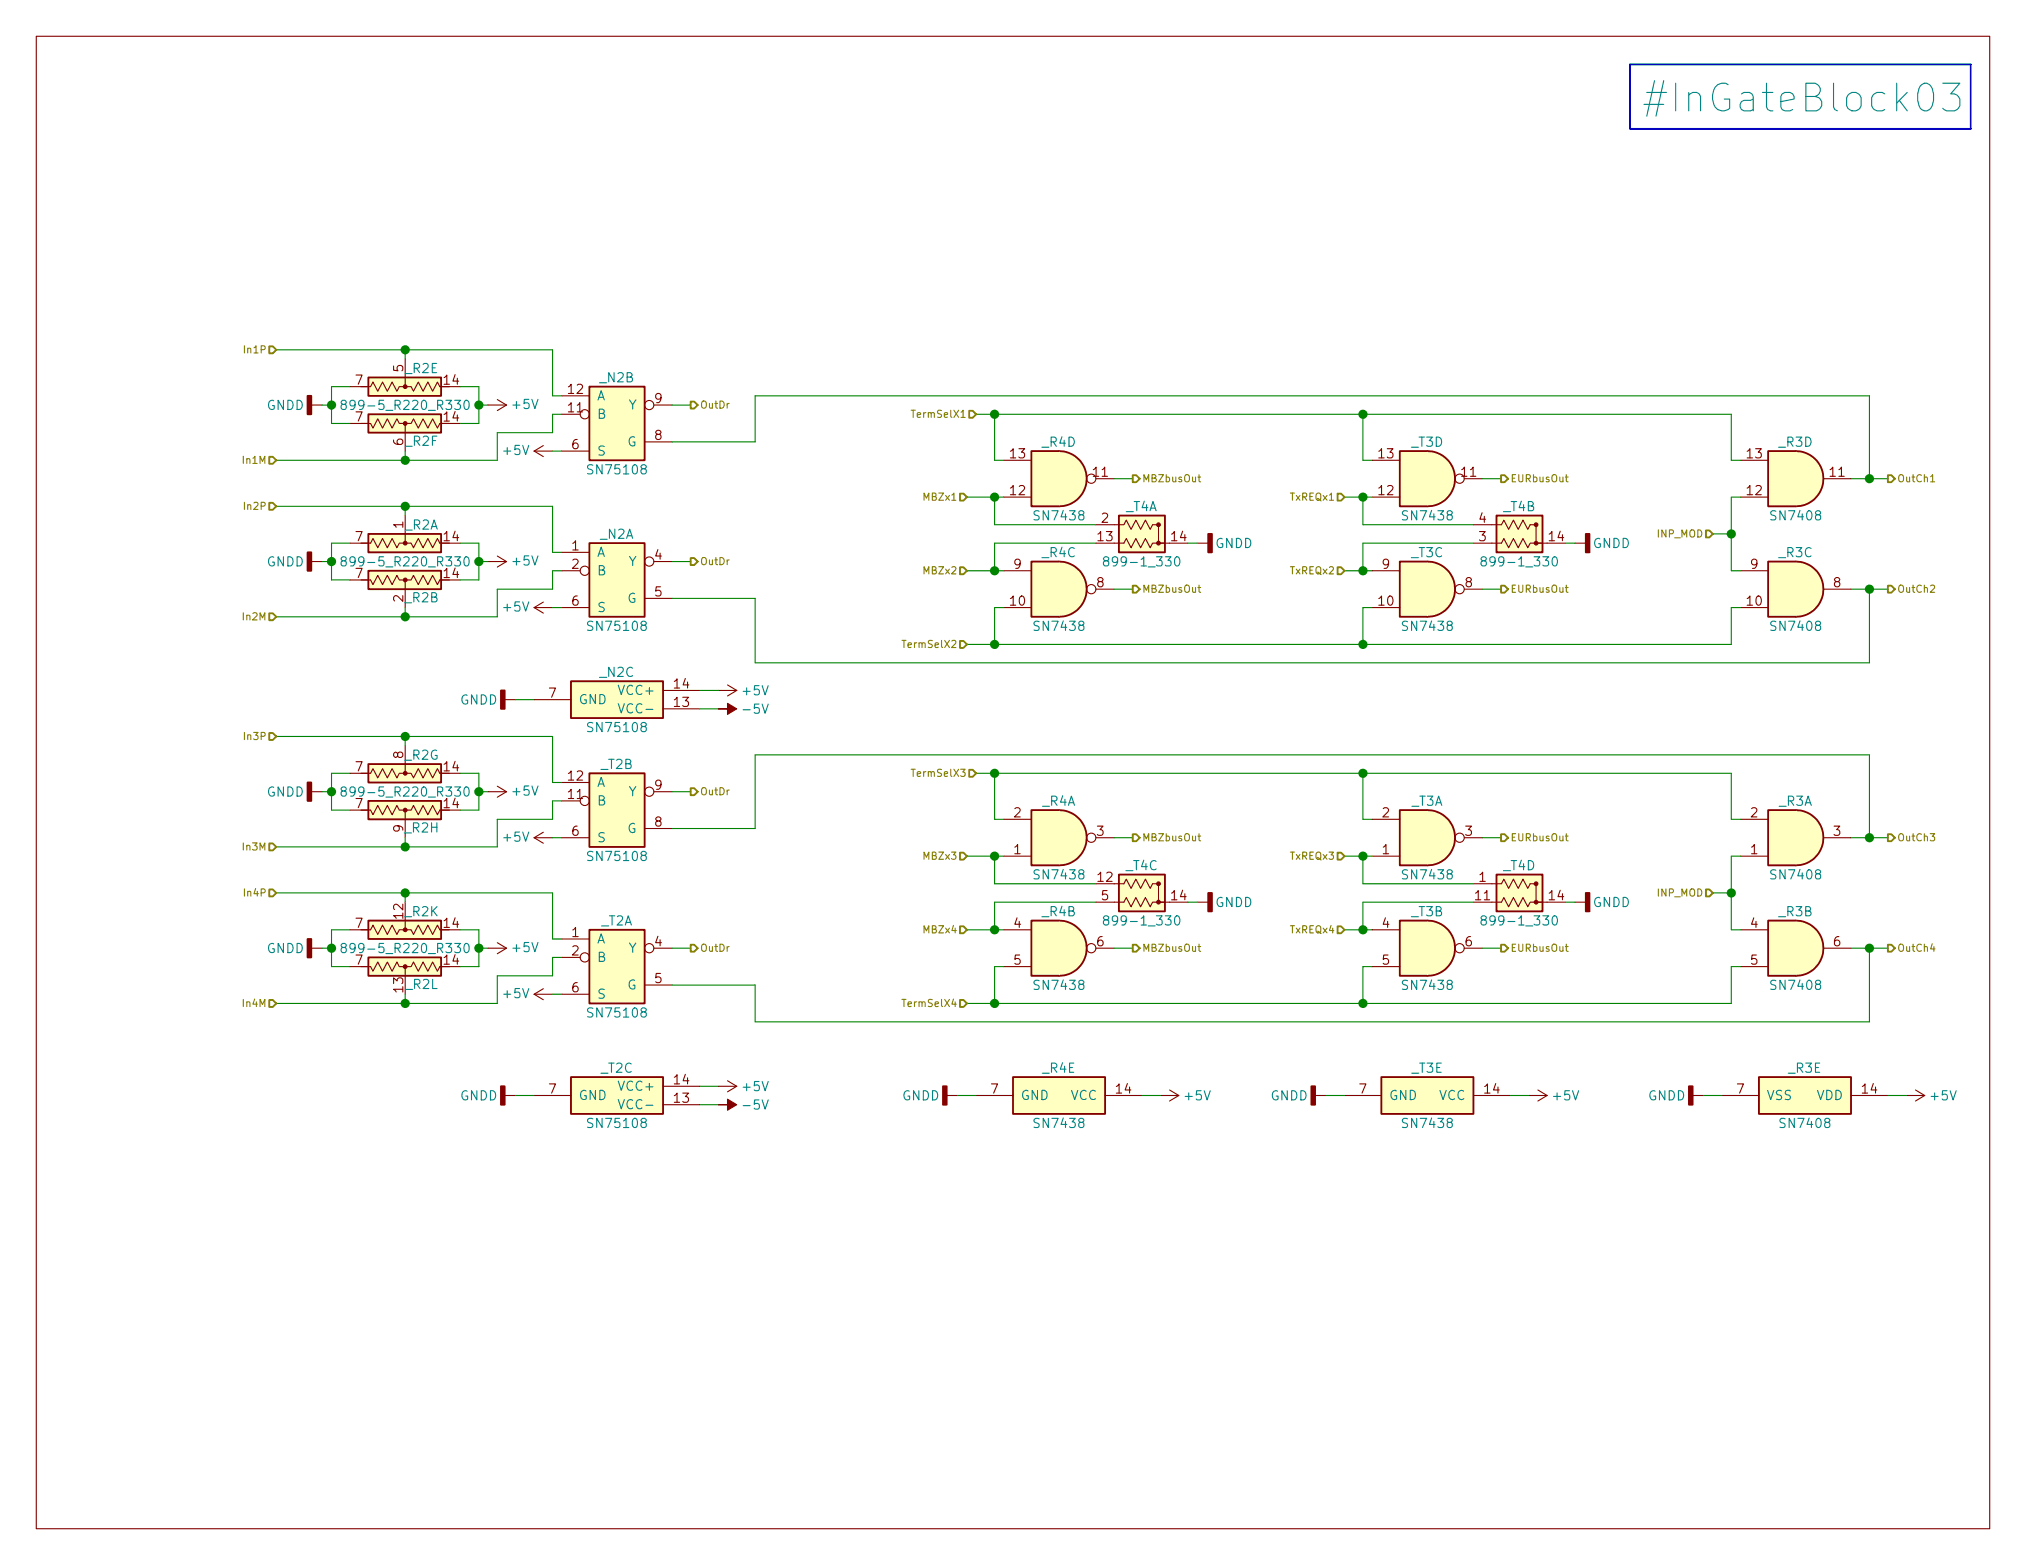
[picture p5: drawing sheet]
<svg xmlns="http://www.w3.org/2000/svg" width="279mm" height="216mm" viewBox="0 0 279 216" stroke-linecap="round" stroke-linejoin="round" font-family="sans-serif">
<g fill="none" stroke="#840000" stroke-width=".15">
<path d="M5 5h269.4v205.9h-269.4zM42.9 55.9h1.5M48.3 58.4h2.8l.3 .7 .7-1.3 .7 1.3 .6-1.3 .7 1.3 .6-1.3 .4 .6M48.3 53.3h2.8l.3-.6 .7 1.3 .7-1.3 .6 1.3 .7-1.3 .6 1.3 .4-.7M55.1 58.4h1.5M55.1 53.3h1.5M55.9 49.5v3.8M55.9 58.4v1.3M56.7 58.4l.3-.6 .7 1.3 .6-1.3 .7 1.3 .7-1.3 .6 1.3 .4-.7h1.3M56.7 53.3l.3 .7 .7-1.3 .6 1.3 .7-1.3 .7 1.3 .6-1.3 .4 .6h1.3M67.3 55.9h2.5M68.6 55.1l1.2 .8"/>
<path d="M69.8 55.9l-1.2 .7M77.5 57.2h2.5M77.5 54.6h3.8M90.2 55.9h2.5M42.9 77.5h1.5M48.3 74.9h2.8l.3-.6 .7 1.3 .7-1.3 .6 1.3 .7-1.3 .6 1.3 .4-.7M55.1 74.9h1.5M55.9 71.1v3.8M56.7 74.9l.3 .7 .7-1.3 .6 1.3 .7-1.3 .7 1.3 .6-1.3 .4 .6h1.3M67.3 77.5h2.5M68.6 76.7l1.2 .8M69.8 77.5l-1.2 .7"/>
<path d="M73.7 62.2h2.5M73.7 62.2l1.2 .8M74.9 61.5l-1.2 .7M77.5 78.7h2.5M77.5 76.2h3.8M77.5 62.2h3.8M88.9 61h3.8M90.2 77.5h2.5M138.4 68.6h3.8M138.4 63.5h3.8M138.4 78.7h3.8M151.1 72.4h3.9l.3-.6 .7 1.2 .6-1.2 .7 1.2 .7-1.2 .6 1.2 .4-.6h.8v2.5"/>
<path d="M151.1 66h2.6M153.7 74.9h1.3l.3-.6 .7 1.3 .6-1.3 .7 1.3 .7-1.3 .6 1.3 .4-.7M159 74.9h2.3M165.1 74.9h1.5M189.2 68.6h3.8M189.2 63.5h3.8M189.2 78.7h3.8M201.9 66h2.6M203.2 72.4h3.9l.3-.6 .7 1.2 .6-1.2 .7 1.2 .6-1.2 .7 1.2 .3-.6h.8v2.5M203.2 74.9h3.9l.3-.6 .7 1.3 .6-1.3 .7 1.3 .6-1.3 .7 1.3 .3-.7M211.1 74.9h2.3M217.2 74.9h1.5"/>
<path d="M240 68.6h3.8M240 63.5h3.8M240 78.7h3.8M251.5 66h3.8M48.3 80h2.8l.3 .6 .7-1.2 .7 1.2 .6-1.2 .7 1.2 .6-1.2 .4 .6M55.1 80h1.5M55.9 80v1.3M56.7 80l.3-.6 .7 1.2 .6-1.2 .7 1.2 .7-1.2 .6 1.2 .4-.6h1.3M69.6 96.5h1.5M73.7 83.8h2.5M73.7 96.5h5M73.7 83.8l1.2 .8"/>
<path d="M74.9 83.1l-1.2 .7M77.5 83.8h3.8M88.9 82.6h3.8M91.4 95.3h5.1M91.4 97.8h5.1M99.1 95.3h2.5M100.3 94.5l1.3 .8M101.6 95.3l-1.3 .7M138.4 83.8h3.8M151.1 81.3h2.6M189.2 83.8h3.8M201.9 81.3h2.6"/>
<path d="M240 83.8h3.8M251.5 81.3h3.8M42.9 109.2h1.5M48.3 111.8h2.8l.3 .6 .7-1.3 .7 1.3 .6-1.3 .7 1.3 .6-1.3 .4 .7M48.3 106.7h2.8l.3-.7 .7 1.3 .7-1.3 .6 1.3 .7-1.3 .6 1.3 .4-.6M55.1 111.8h1.5M55.1 106.7h1.5M55.9 102.9v3.8M55.9 111.8v1.2M56.7 111.8l.3-.7 .7 1.3 .6-1.3 .7 1.3 .7-1.3 .6 1.3 .4-.6h1.3M56.7 106.7l.3 .6 .7-1.3 .6 1.3 .7-1.3 .7 1.3 .6-1.3 .4 .7h1.3M67.3 109.2h2.5"/>
<path d="M68.6 108.5l1.2 .7M69.8 109.2l-1.2 .8M73.7 115.6h2.5M73.7 115.6l1.2 .7M74.9 114.8l-1.2 .8M77.5 115.6h3.8M77.5 110.5h2.5M77.5 108h3.8M88.9 114.3h3.8M90.2 109.2h2.5M138.4 118.1h3.8M138.4 113h3.8"/>
<path d="M151.1 115.6h2.6M189.2 118.1h3.8M189.2 113h3.8M201.9 115.6h2.6M240 118.1h3.8M240 113h3.8M251.5 115.6h3.8M42.9 130.8h1.5M48.3 133.4h2.8l.3 .6 .7-1.3 .7 1.3 .6-1.3 .7 1.3 .6-1.3 .4 .7M48.3 128.3h2.8l.3-.7 .7 1.3 .7-1.3 .6 1.3 .7-1.3 .6 1.3 .4-.6M55.1 133.4h1.5M55.1 128.3h1.5"/>
<path d="M55.9 127v1.3M55.9 133.4v1.2M56.7 133.4l.3-.7 .7 1.3 .6-1.3 .7 1.3 .7-1.3 .6 1.3 .4-.6h1.3M56.7 128.3l.3 .6 .7-1.3 .6 1.3 .7-1.3 .7 1.3 .6-1.3 .4 .7h1.3M67.3 130.8h2.5M68.6 130l1.2 .8M69.8 130.8l-1.2 .8M73.7 137.2l1.2 .7M73.7 137.2h2.5M74.9 136.4l-1.2 .8M77.5 137.2h3.8M77.5 129.5h3.8"/>
<path d="M77.5 132.1h2.5M88.9 135.9h3.8M90.2 130.8h2.5M138.4 133.4h3.8M138.4 128.3h3.8M151.1 124.5h3.9l.3-.7 .7 1.3 .6-1.3 .7 1.3 .7-1.3 .6 1.3 .4-.6M151.1 130.8h2.6M153.7 121.9h1.3l.3-.6 .7 1.3 .6-1.3 .7 1.3 .7-1.3 .6 1.3 .4-.7h.8v2.6M159 124.5h2.3M165.1 124.5h1.5M189.2 133.4h3.8M189.2 128.3h3.8"/>
<path d="M201.9 130.8h2.6M203.2 121.9h3.9l.3-.6 .7 1.3 .6-1.3 .7 1.3 .6-1.3 .7 1.3 .3-.7h.8v2.6M205.7 124.5h1.4l.3-.7 .7 1.3 .6-1.3 .7 1.3 .6-1.3 .7 1.3 .3-.6M211.1 124.5h2.3M217.2 124.5h1.5M240 133.4h3.8M240 128.3h3.8M251.5 130.8h3.8M69.6 151.1h1.5M73.7 151.1h5M91.4 152.4h5.1M91.4 149.9h5.1"/>
<path d="M99.1 149.9h2.5M100.3 149.1l1.3 .8M101.6 149.9l-1.3 .7M130.6 151.1h1.5M134.6 151.1h5.1M152.4 151.1h5.1M160 151.1h2.6M161.3 150.4l1.3 .7M162.6 151.1l-1.3 .8M181.4 151.1h1.5M185.4 151.1h5.1M203.2 151.1h5.1"/>
<path d="M210.8 151.1h2.6M212.1 150.4l1.3 .7M213.4 151.1l-1.3 .8M233.4 151.1h1.5M237.5 151.1h5.1M255.3 151.1h5M262.9 151.1h2.5M264.2 150.4l1.2 .7M265.4 151.1l-1.2 .8"/>
<circle cx="80.6" cy="57.1" r=".63"/>
<circle cx="89.5" cy="55.9" r=".63"/>
<circle cx="80.6" cy="78.7" r=".63"/>
<circle cx="89.5" cy="77.5" r=".63"/>
<circle cx="150.5" cy="66" r=".63"/>
<circle cx="201.3" cy="66" r=".63"/>
<circle cx="150.5" cy="81.3" r=".63"/>
<circle cx="201.3" cy="81.3" r=".63"/>
<circle cx="80.6" cy="110.5" r=".63"/>
<circle cx="89.5" cy="109.2" r=".63"/>
<circle cx="150.5" cy="115.6" r=".63"/>
<circle cx="201.3" cy="115.6" r=".63"/>
<circle cx="80.6" cy="132.1" r=".63"/>
<circle cx="89.5" cy="130.8" r=".63"/>
<circle cx="150.5" cy="130.8" r=".63"/>
<circle cx="201.3" cy="130.8" r=".63"/>
</g>
<g fill="#ffffc2" stroke="#ffffc2" stroke-width=".14">
<path d="M50.8 57.2h10v2.5h-10z"/>
<path d="M50.8 110.5h10v2.5h-10z"/>
<path d="M50.8 132.1h10v2.5h-10z"/>
<path d="M50.8 127h10v2.5h-10z"/>
<path d="M50.8 52.1h10v2.5h-10z"/>
<path d="M242.6 148.6h12.7v5.1h-12.7z"/>
<path d="M247.6 62.2a3.8 3.8 0 0 1 3.9 3.8 3.8 3.8 0 0 1-3.9 3.9z"/>
<path d="M243.8 62.2h3.8v7.7h-3.8z"/>
<path d="M247.6 77.5a3.8 3.8 0 0 1 3.9 3.8 3.8 3.8 0 0 1-3.9 3.8z"/>
<path d="M243.8 77.5h3.8v7.6h-3.8z"/>
<path d="M247.6 127a3.8 3.8 0 0 1 3.9 3.8 3.8 3.8 0 0 1-3.9 3.8z"/>
<path d="M243.8 127h3.8v7.6h-3.8z"/>
<path d="M247.6 111.8a3.8 3.8 0 0 1 3.9 3.8 3.8 3.8 0 0 1-3.9 3.8z"/>
<path d="M243.8 111.8h3.8v7.6h-3.8z"/>
<path d="M81.3 128.3h7.6v10.1h-7.6z"/>
<path d="M81.3 106.7h7.6v10.1h-7.6z"/>
<path d="M78.7 148.6h12.7v5.1h-12.7z"/>
<path d="M50.8 73.7h10v2.5h-10z"/>
<path d="M154.3 120.7h6.4v5h-6.4z"/>
<path d="M206.4 120.7h6.3v5h-6.3z"/>
<path d="M139.7 148.6h12.7v5.1h-12.7z"/>
<path d="M206.4 71.1h6.3v5.1h-6.3z"/>
<path d="M196.8 62.2a3.8 3.8 0 0 1 3.9 3.8 3.8 3.8 0 0 1-3.9 3.9z"/>
<path d="M193 62.2h3.8v7.7h-3.8z"/>
<path d="M154.3 71.1h6.4v5.1h-6.4z"/>
<path d="M196.8 77.5a3.8 3.8 0 0 1 3.9 3.8 3.8 3.8 0 0 1-3.9 3.8z"/>
<path d="M193 77.5h3.8v7.6h-3.8z"/>
<path d="M196.8 111.8a3.8 3.8 0 0 1 3.9 3.8 3.8 3.8 0 0 1-3.9 3.8z"/>
<path d="M193 111.8h3.8v7.6h-3.8z"/>
<path d="M196.8 127a3.8 3.8 0 0 1 3.9 3.8 3.8 3.8 0 0 1-3.9 3.8z"/>
<path d="M193 127h3.8v7.6h-3.8z"/>
<path d="M190.5 148.6h12.7v5.1h-12.7z"/>
<path d="M50.8 105.4h10v2.6h-10z"/>
<path d="M146 62.2a3.8 3.8 0 0 1 3.9 3.8 3.8 3.8 0 0 1-3.9 3.9z"/>
<path d="M142.2 62.2h3.8v7.7h-3.8z"/>
<path d="M81.3 74.9h7.6v10.2h-7.6z"/>
<path d="M81.3 53.3h7.6v10.2h-7.6z"/>
<path d="M78.7 94h12.7v5.1h-12.7z"/>
<path d="M146 127a3.8 3.8 0 0 1 3.9 3.8 3.8 3.8 0 0 1-3.9 3.8z"/>
<path d="M142.2 127h3.8v7.6h-3.8z"/>
<path d="M50.8 78.7h10v2.6h-10z"/>
<path d="M146 111.8a3.8 3.8 0 0 1 3.9 3.8 3.8 3.8 0 0 1-3.9 3.8z"/>
<path d="M142.2 111.8h3.8v7.6h-3.8z"/>
<path d="M146 77.5a3.8 3.8 0 0 1 3.9 3.8 3.8 3.8 0 0 1-3.9 3.8z"/>
<path d="M142.2 77.5h3.8v7.6h-3.8z"/>
</g>
<g fill="none" stroke="#840000" stroke-width=".25">
<path d="M50.8 57.2h10v2.5h-10zM50.8 52.1h10v2.5h-10zM81.3 53.3h7.6v10.2h-7.6zM50.8 73.7h10v2.5h-10zM50.8 78.7h10v2.6h-10zM81.3 74.9h7.6v10.2h-7.6zM142.2 62.2h3.8a3.8 3.8 0 0 1 3.9 3.8 3.8 3.8 0 0 1-3.9 3.9h-3.8zM142.2 77.5h3.8a3.8 3.8 0 0 1 3.9 3.8 3.8 3.8 0 0 1-3.9 3.8h-3.8zM154.3 71.1h6.4v5.1h-6.4zM193 62.2h3.8a3.8 3.8 0 0 1 3.9 3.8 3.8 3.8 0 0 1-3.9 3.9h-3.8zM193 77.5h3.8a3.8 3.8 0 0 1 3.9 3.8 3.8 3.8 0 0 1-3.9 3.8h-3.8zM206.4 71.1h6.3v5.1h-6.3z"/>
<path d="M243.8 62.2h3.8a3.8 3.8 0 0 1 3.9 3.8 3.8 3.8 0 0 1-3.9 3.9h-3.8zM243.8 77.5h3.8a3.8 3.8 0 0 1 3.9 3.8 3.8 3.8 0 0 1-3.9 3.8h-3.8zM78.7 94h12.7v5.1h-12.7zM50.8 110.5h10v2.5h-10zM50.8 105.4h10v2.6h-10zM81.3 106.7h7.6v10.1h-7.6zM142.2 111.8h3.8a3.8 3.8 0 0 1 3.9 3.8 3.8 3.8 0 0 1-3.9 3.8h-3.8zM193 111.8h3.8a3.8 3.8 0 0 1 3.9 3.8 3.8 3.8 0 0 1-3.9 3.8h-3.8zM243.8 111.8h3.8a3.8 3.8 0 0 1 3.9 3.8 3.8 3.8 0 0 1-3.9 3.8h-3.8zM50.8 132.1h10v2.5h-10zM50.8 127h10v2.5h-10zM81.3 128.3h7.6v10.1h-7.6z"/>
<path d="M142.2 127h3.8a3.8 3.8 0 0 1 3.9 3.8 3.8 3.8 0 0 1-3.9 3.8h-3.8zM154.3 120.7h6.4v5h-6.4zM193 127h3.8a3.8 3.8 0 0 1 3.9 3.8 3.8 3.8 0 0 1-3.9 3.8h-3.8zM206.4 120.7h6.3v5h-6.3zM243.8 127h3.8a3.8 3.8 0 0 1 3.9 3.8 3.8 3.8 0 0 1-3.9 3.8h-3.8zM78.7 148.6h12.7v5.1h-12.7zM139.7 148.6h12.7v5.1h-12.7zM190.5 148.6h12.7v5.1h-12.7zM242.6 148.6h12.7v5.1h-12.7z"/>
</g>
<g fill="#840000" stroke="#840000" stroke-width=".15">
<path d="M99.1 152.4h1.2v-.8l1.3 .8-1.3 .8v-.8z"/>
<path d="M99.1 97.8h1.2v-.8l1.3 .8-1.3 .8v-.8z"/>
<circle cx="55.9" cy="58.4" r=".25"/>
<circle cx="55.9" cy="111.8" r=".25"/>
<circle cx="55.9" cy="133.3" r=".25"/>
<circle cx="55.9" cy="128.3" r=".25"/>
<circle cx="55.9" cy="53.3" r=".25"/>
<circle cx="55.9" cy="74.9" r=".25"/>
<circle cx="159.8" cy="124.5" r=".25"/>
<circle cx="159.8" cy="121.9" r=".25"/>
<circle cx="211.8" cy="124.5" r=".25"/>
<circle cx="211.8" cy="121.9" r=".25"/>
<circle cx="211.8" cy="74.9" r=".25"/>
<circle cx="211.8" cy="72.4" r=".25"/>
<circle cx="159.8" cy="74.9" r=".25"/>
<circle cx="159.8" cy="72.4" r=".25"/>
<circle cx="55.9" cy="106.7" r=".25"/>
<circle cx="55.9" cy="80" r=".25"/>
</g>
<g fill="none" stroke="#008484" stroke-width=".15">
<path d="M226.7 14.4h2.7M267.9 11.5h2.4l-1.3 1.5a1.06 1.06 0 0 1 1.3 .7v.9l-.4 .5-.4 .2h-1l-.6-.4M47.3 55.8l-.2-.1v-.4l.2-.1 .4 .1 .1 .2-.1 .2-.5 .1-.2 .2v.3l.3 .2 .4-.1 .1-.1-.1-.4-.2-.1M64.1 55.3a.31 .31 0 0 1 .3-.1 .31 .31 0 0 1 .2 .3v.8l-.1 .1-.2 .1-.2-.1-.1-.4zM47.3 77.4l-.2-.2v-.3l.2-.1 .4 .1 .1 .2-.1 .1-.5 .2-.2 .2v.3l.3 .2 .4-.1 .1-.1-.1-.4-.2-.1M64.1 76.9a.31 .31 0 0 1 .3-.1 .31 .31 0 0 1 .2 .3v.8l-.1 .1-.2 .1-.2-.1-.1-.4zM152.4 77.4l-.2-.3a.4 .4 0 0 1 .7-.2v.2a.53 .53 0 0 1-.6 .3l-.1 .2v.3l.1 .1 .4 .1 .2-.2v-.4l-.2-.1M162.1 76.9a.29 .29 0 0 1 .3-.1 .29 .29 0 0 1 .2 .3 .64 .64 0 0 1-.3 1l-.3-.2v-.3zM204.5 77.4l-.3-.3a.4 .4 0 0 1 .7-.2l.1 .2a.53 .53 0 0 1-.6 .3l-.2 .2v.3l.2 .1 .3 .1 .3-.2-.1-.4-.2-.1M214.2 76.9a.29 .29 0 0 1 .3-.1 .29 .29 0 0 1 .2 .3 .64 .64 0 0 1-.3 1l-.3-.2-.1-.3zM85.3 97.1l.4 1.2 .4-1.2M47.3 109.1l-.2-.1v-.3l.2-.1h.4l.1 .2-.1 .2-.5 .2-.2 .1v.3l.3 .2h.4l.1-.2-.1-.4-.2-.1"/>
<path d="M64.1 108.7a.31 .31 0 0 1 .3-.1 .31 .31 0 0 1 .2 .2v.8l-.1 .2h-.2l-.2-.1-.1-.4zM47.3 130.7l-.2-.1v-.3l.2-.2 .4 .1 .1 .2-.1 .2-.5 .2-.2 .1v.3l.3 .2h.4l.1-.2-.1-.4-.2-.1M64.1 130.3a.31 .31 0 0 1 .3-.1 .31 .31 0 0 1 .2 .2v.8l-.1 .2h-.2l-.2-.1-.1-.4zM152.4 126.9l-.2-.3a.4 .4 0 0 1 .7-.1v.1a.53 .53 0 0 1-.6 .3l-.1 .2v.3l.1 .2h.4l.2-.2v-.4l-.2-.1M162.1 126.5a.29 .29 0 0 1 .3-.2 .29 .29 0 0 1 .2 .3 .64 .64 0 0 1-.3 1l-.3-.2v-.3zM204.5 126.9l-.3-.3a.4 .4 0 0 1 .7-.1l.1 .1a.53 .53 0 0 1-.6 .3l-.2 .2v.3l.2 .2h.3l.3-.2-.1-.4-.2-.1M214.2 126.5a.29 .29 0 0 1 .3-.2 .29 .29 0 0 1 .2 .3 .64 .64 0 0 1-.3 1l-.3-.2-.1-.3zM85.3 151.7l.4 1.3 .4-1.3"/>
</g>
<g fill="#840000" stroke="#840000" stroke-width=".25">
<path d="M232.9 149.9h.5v2.5h-.5z"/>
<path d="M180.8 149.9h.6v2.5h-.6z"/>
<path d="M130 149.9h.6v2.5h-.6z"/>
<path d="M42.4 129.5h.5v2.6h-.5z"/>
<path d="M42.4 76.2h.5v2.5h-.5z"/>
<path d="M69.1 149.9h.5v2.5h-.5z"/>
<path d="M166.6 123.2h.5v2.5h-.5z"/>
<path d="M218.7 123.2h.5v2.5h-.5z"/>
<path d="M42.4 108h.5v2.5h-.5z"/>
<path d="M42.4 54.6h.5v2.6h-.5z"/>
<path d="M69.1 95.3h.5v2.5h-.5z"/>
<path d="M166.6 73.7h.5v2.5h-.5z"/>
<path d="M218.7 73.7h.5v2.5h-.5z"/>
</g>
<path d="M224.8 8.9h47v8.9h-47z" fill="none" stroke="#0000c2" stroke-width=".25"/>
<path d="M271.8 8.9h-47" fill="none" stroke="#0000c2" stroke-width=".15" stroke-dasharray=".4 .4"/>
<g fill="none" stroke="#008400" stroke-width=".15">
<path d="M38.1 48.3h38.1v6.3h1.3M44.4 55.9h1.3M48.3 53.3h-2.6v5.1h2.6M55.9 48.3v1.2M63.5 53.3h2.5v5.1h-2.5M66 55.9h1.3M77.5 57.2h-1.3v2.5h-7.6v3.8h-30.5M92.7 55.9h2.5M134.6 57.2h104.2v6.3h1.2M137.2 57.2v6.3h1.2M188 57.2v6.3h1.2M38.1 69.9h38.1v6.3h1.3"/>
<path d="M44.4 77.5h1.3M48.3 74.9h-2.6v5.1h2.6M55.9 62.2v1.3M55.9 69.9v1.2M63.5 74.9h2.5v5.1h-2.5M66 77.5h1.3M76.2 62.2h1.3M77.5 78.7h-1.3v2.6h-7.6v3.8h-30.5M92.7 61h11.4v-6.4h153.7v11.4M92.7 77.5h2.5M133.3 78.7h5.1M133.3 68.6h5.1"/>
<path d="M137.2 68.6v3.8h13.9M151.1 74.9h-13.9v3.8M153.7 66h2.5M163.8 74.9h1.3M185.4 78.7h3.8M185.4 68.6h3.8M188 68.6v3.8h15.2M203.2 74.9h-15.2v3.8M204.5 66h2.5M215.9 74.9h1.3M236.2 73.7h2.6M240 68.6h-1.2v10.1h1.2"/>
<path d="M255.3 66h5M55.9 83.8v1.3M71.1 96.5h2.6M76.2 83.8h1.3M96.5 97.8h2.6M96.5 95.3h2.6M138.4 83.8h-1.2v5.1M153.7 81.3h2.5M189.2 83.8h-1.2v5.1M204.5 81.3h2.5M240 83.8h-1.2v5.1h-105.5M255.3 81.3h5"/>
<path d="M257.8 81.3v10.1h-153.7v-8.8h-11.4M38.1 101.6h38.1v6.4h1.3M44.4 109.2h1.3M48.3 106.7h-2.6v5.1h2.6M55.9 101.6v1.3M55.9 115.6v1.2M63.5 106.7h2.5v5.1h-2.5M66 109.2h1.3M76.2 115.6h1.3M77.5 110.5h-1.3v2.5h-7.6v3.8h-30.5M92.7 114.3h11.4v-10.2h153.7v11.5M92.7 109.2h2.5"/>
<path d="M133.3 118.1h5.1M134.6 106.7h104.2v6.3h1.2M137.2 106.7v6.3h1.2M137.2 118.1v3.8h13.9M153.7 115.6h2.5M185.4 118.1h3.8M188 106.7v6.3h1.2M188 118.1v3.8h15.2M204.5 115.6h2.5M240 118.1h-1.2v10.2h1.2M255.3 115.6h5M38.1 123.2h38.1v6.3h1.3"/>
<path d="M44.4 130.8h1.3M48.3 128.3h-2.6v5.1h2.6M55.9 123.2v1.3M55.9 137.2v1.2M63.5 128.3h2.5v5.1h-2.5M66 130.8h1.3M76.2 137.2h1.3M77.5 132.1h-1.3v2.5h-7.6v3.8h-30.5M92.7 130.8h2.5M133.3 128.3h5.1M138.4 133.4h-1.2v5M151.1 124.5h-13.9v3.8"/>
<path d="M153.7 130.8h2.5M163.8 124.5h1.3M185.4 128.3h3.8M189.2 133.4h-1.2v5M203.2 124.5h-15.2v3.8M204.5 130.8h2.5M215.9 124.5h1.3M236.2 123.2h2.6M240 133.4h-1.2v5h-105.5M255.3 130.8h5M257.8 130.8v10.2h-153.7v-5.1h-11.4M71.1 151.1h2.6"/>
<path d="M96.5 149.9h2.6M96.5 152.4h2.6M132.1 151.1h2.5M157.5 151.1h2.5M182.9 151.1h2.5M208.3 151.1h2.5M234.9 151.1h2.6M260.3 151.1h2.6"/>
</g>
<g fill="none" stroke="#848400" stroke-width=".25">
<path d="M37.1 47.8h.5l.5 .5-.5 .4h-.5zM95.2 55.4h.5l.5 .5-.5 .5h-.5zM133.7 56.7h.4l.5 .5-.5 .4h-.4zM37.1 69.4h.5l.5 .5-.5 .4h-.5zM37.1 63h.5l.5 .5-.5 .5h-.5zM95.2 77h.5l.5 .5-.5 .5h-.5zM132.4 68.1h.5l.4 .5-.4 .5h-.5zM132.4 78.3h.5l.4 .4-.4 .5h-.5zM156.2 65.6h.5l.5 .4-.5 .5h-.5zM184.5 78.3h.4l.5 .4-.5 .5h-.4zM184.5 68.1h.4l.5 .5-.5 .5h-.4zM207 65.6h.5l.5 .4-.5 .5h-.5z"/>
<path d="M235.3 73.2h.4l.5 .5-.5 .4h-.4zM260.3 65.6h.5l.5 .4-.5 .5h-.5zM37.1 84.6h.5l.5 .5-.5 .5h-.5zM132.4 88.4h.5l.4 .5-.4 .5h-.5zM156.2 80.8h.5l.5 .5-.5 .5h-.5zM207 80.8h.5l.5 .5-.5 .5h-.5zM260.3 80.8h.5l.5 .5-.5 .5h-.5zM37.1 116.4h.5l.5 .4-.5 .5h-.5zM37.1 101.1h.5l.5 .5-.5 .5h-.5zM95.2 108.7h.5l.5 .5-.5 .5h-.5zM132.4 117.6h.5l.4 .5-.4 .5h-.5zM133.7 106.2h.4l.5 .5-.5 .5h-.4z"/>
<path d="M156.2 115.1h.5l.5 .5-.5 .5h-.5zM184.5 117.6h.4l.5 .5-.5 .5h-.4zM207 115.1h.5l.5 .5-.5 .5h-.5zM260.3 115.1h.5l.5 .5-.5 .5h-.5zM37.1 137.9h.5l.5 .5-.5 .5h-.5zM37.1 122.7h.5l.5 .5-.5 .5h-.5zM95.2 130.3h.5l.5 .5-.5 .5h-.5zM132.4 137.9h.5l.4 .5-.4 .5h-.5zM132.4 127.8h.5l.4 .5-.4 .5h-.5zM156.2 130.3h.5l.5 .5-.5 .5h-.5zM184.5 127.8h.4l.5 .5-.5 .5h-.4zM207 130.3h.5l.5 .5-.5 .5h-.5z"/>
<path d="M235.3 122.7h.4l.5 .5-.5 .5h-.4zM260.3 130.3h.5l.5 .5-.5 .5h-.5z"/>
</g>
<g fill="none" stroke="#848400" stroke-width=".15">
<path d="M125.7 56.6h.5M165.2 65.8h.4M165.4 65.5v.8l.2 .2M215.9 65.8h.4M216 65.5v.8l.3 .2M266.2 66.5h.6M124.4 88.3h.5M165.2 81.1h.4M165.4 80.7v.9l.2 .1M215.9 81.1h.4M216 80.7v.9l.3 .1M266.2 80.8l.4-.1 .2 .3-.6 .7h.6"/>
<path d="M125.7 106.1h.5M165.2 115.3h.4M165.4 115v.9l.2 .1M215.9 115.3h.4M216 115v.9l.3 .1M266.2 115h.6l-.3 .4h.1l.2 .2v.3l-.2 .1h-.3l-.1-.1M124.4 137.9h.5M165.2 130.6h.4M165.4 130.3v.8l.2 .1M215.9 130.6h.4M216 130.3v.8l.3 .1M266.5 130.2l-.3 .7h.7"/>
</g>
<g fill="#008400" stroke="#008400" stroke-width=".25">
<circle cx="137.2" cy="78.7" r=".51"/>
<circle cx="55.9" cy="123.2" r=".51"/>
<circle cx="137.2" cy="68.6" r=".51"/>
<circle cx="45.7" cy="77.5" r=".51"/>
<circle cx="55.9" cy="138.4" r=".51"/>
<circle cx="188" cy="118.1" r=".51"/>
<circle cx="55.9" cy="48.3" r=".51"/>
<circle cx="257.8" cy="81.3" r=".51"/>
<circle cx="55.9" cy="63.5" r=".51"/>
<circle cx="45.7" cy="55.9" r=".51"/>
<circle cx="66" cy="55.9" r=".51"/>
<circle cx="137.2" cy="128.3" r=".51"/>
<circle cx="137.2" cy="118.1" r=".51"/>
<circle cx="188" cy="128.3" r=".51"/>
<circle cx="257.8" cy="66" r=".51"/>
<circle cx="257.8" cy="130.8" r=".51"/>
<circle cx="257.8" cy="115.6" r=".51"/>
<circle cx="238.8" cy="123.2" r=".51"/>
<circle cx="188" cy="106.7" r=".51"/>
<circle cx="188" cy="138.4" r=".51"/>
<circle cx="137.2" cy="138.4" r=".51"/>
<circle cx="137.2" cy="106.7" r=".51"/>
<circle cx="45.7" cy="130.8" r=".51"/>
<circle cx="66" cy="77.5" r=".51"/>
<circle cx="238.8" cy="73.7" r=".51"/>
<circle cx="55.9" cy="69.9" r=".51"/>
<circle cx="55.9" cy="85.1" r=".51"/>
<circle cx="137.2" cy="57.2" r=".51"/>
<circle cx="66" cy="109.2" r=".51"/>
<circle cx="137.2" cy="88.9" r=".51"/>
<circle cx="45.7" cy="109.2" r=".51"/>
<circle cx="188" cy="88.9" r=".51"/>
<circle cx="188" cy="57.2" r=".51"/>
<circle cx="55.9" cy="116.8" r=".51"/>
<circle cx="55.9" cy="101.6" r=".51"/>
<circle cx="66" cy="130.8" r=".51"/>
<circle cx="188" cy="68.6" r=".51"/>
<circle cx="188" cy="78.7" r=".51"/>
</g>
<text font-size="5.3" fill="#008484" x="228.8" y="15.5">#InGateBlock03</text>
<g font-size="1.8" fill="#840000">
<text x="49" y="53.1">7</text>
<text x="55.6" y="51.3" transform="rotate(-90 55.6 51.3)">5</text>
<text x="61.3" y="53.1">14</text>
<text x="49" y="58.2">7</text>
<text x="61.3" y="58.2">14</text>
<text x="78.4" y="56.9">11</text>
<text x="78.4" y="54.4">12</text>
<text x="90.3" y="55.6">9</text>
<text x="55.6" y="61.4" transform="rotate(-90 55.6 61.4)">6</text>
<text x="78.9" y="62">6</text>
<text x="90.3" y="60.7">8</text>
<text x="139.4" y="63.2">13</text>
<text x="150.8" y="65.8">11</text>
<text x="190.2" y="63.2">13</text>
<text x="201.6" y="65.8">11</text>
<text x="241" y="63.2">13</text>
<text x="252.4" y="65.8">11</text>
<text x="139.4" y="68.3">12</text>
<text x="190.2" y="68.3">12</text>
<text x="241" y="68.3">12</text>
<text x="49" y="74.7">7</text>
<text x="55.6" y="72.9" transform="rotate(-90 55.6 72.9)">1</text>
<text x="61.3" y="74.7">14</text>
<text x="78.9" y="75.9">1</text>
<text x="90.3" y="77.2">4</text>
<text x="151.4" y="74.7">13</text>
<text x="151.9" y="72.1">2</text>
<text x="161.6" y="74.7">14</text>
<text x="204" y="74.7">3</text>
<text x="204" y="72.1">4</text>
<text x="213.7" y="74.7">14</text>
<text x="49" y="79.8">7</text>
<text x="55.6" y="83" transform="rotate(-90 55.6 83)">2</text>
<text x="61.3" y="79.8">14</text>
<text x="78.9" y="78.5">2</text>
<text x="78.9" y="83.6">6</text>
<text x="90.3" y="82.3">5</text>
<text x="139.4" y="83.6">10</text>
<text x="139.9" y="78.5">9</text>
<text x="151.3" y="81">8</text>
<text x="190.2" y="83.6">10</text>
<text x="190.7" y="78.5">9</text>
<text x="202.1" y="81">8</text>
<text x="241" y="83.6">10</text>
<text x="241.5" y="78.5">9</text>
<text x="252.9" y="81">8</text>
<text x="93" y="95">14</text>
<text x="75.7" y="96.3">7</text>
<text x="93" y="97.5">13</text>
<text x="49" y="106.4">7</text>
<text x="55.6" y="104.6" transform="rotate(-90 55.6 104.6)">8</text>
<text x="61.3" y="106.4">14</text>
<text x="78.4" y="107.7">12</text>
<text x="49" y="111.5">7</text>
<text x="61.3" y="111.5">14</text>
<text x="78.4" y="110.2">11</text>
<text x="90.3" y="109">9</text>
<text x="139.9" y="112.8">2</text>
<text x="190.7" y="112.8">2</text>
<text x="241.5" y="112.8">2</text>
<text x="55.6" y="114.8" transform="rotate(-90 55.6 114.8)">9</text>
<text x="78.9" y="115.3">6</text>
<text x="90.3" y="114">8</text>
<text x="139.9" y="117.9">1</text>
<text x="151.3" y="115.3">3</text>
<text x="190.7" y="117.9">1</text>
<text x="202.1" y="115.3">3</text>
<text x="241.5" y="117.9">1</text>
<text x="252.9" y="115.3">3</text>
<text x="151.4" y="121.7">12</text>
<text x="151.9" y="124.2">5</text>
<text x="161.6" y="124.2">14</text>
<text x="203.5" y="124.2">11</text>
<text x="204" y="121.7">1</text>
<text x="213.7" y="124.2">14</text>
<text x="49" y="128">7</text>
<text x="55.6" y="126.7" transform="rotate(-90 55.6 126.7)">12</text>
<text x="61.3" y="128">14</text>
<text x="78.9" y="129.3">1</text>
<text x="78.9" y="131.8">2</text>
<text x="90.3" y="130.6">4</text>
<text x="139.9" y="128">4</text>
<text x="151.3" y="130.6">6</text>
<text x="190.7" y="128">4</text>
<text x="202.1" y="130.6">6</text>
<text x="241.5" y="128">4</text>
<text x="252.9" y="130.6">6</text>
<text x="49" y="133.1">7</text>
<text x="55.6" y="136.9" transform="rotate(-90 55.6 136.9)">13</text>
<text x="61.3" y="133.1">14</text>
<text x="78.9" y="136.9">6</text>
<text x="90.3" y="135.6">5</text>
<text x="139.9" y="133.1">5</text>
<text x="190.7" y="133.1">5</text>
<text x="241.5" y="133.1">5</text>
<text x="93" y="149.6">14</text>
<text x="75.7" y="150.9">7</text>
<text x="93" y="152.1">13</text>
<text x="136.7" y="150.9">7</text>
<text x="154" y="150.9">14</text>
<text x="187.5" y="150.9">7</text>
<text x="204.8" y="150.9">14</text>
<text x="239.5" y="150.9">7</text>
<text x="256.8" y="150.9">14</text>
</g>
<g font-size="1.8" fill="#008484">
<text x="56" y="51.5">_R2E</text>
<text x="82.8" y="52.8">_N2B</text>
<text x="36.8" y="56.6">GNDD</text>
<text x="48.4" y="56.6">899-5_R220_R330</text>
<text x="70.8" y="56.4">+5V</text>
<text x="82.3" y="57.8">B</text>
<text x="82.3" y="55.2">A</text>
<text x="86.7" y="56.5">Y</text>
<text x="56" y="61.5">_R2F</text>
<text x="69.5" y="62.8">+5V</text>
<text x="81.4" y="65.5">SN75108</text>
<text x="82.3" y="62.9">S</text>
<text x="86.5" y="61.6">G</text>
<text x="143.8" y="61.6">_R4D</text>
<text x="194.7" y="61.6">_T3D</text>
<text x="245.4" y="61.6">_R3D</text>
<text x="142.8" y="71.8">SN7438</text>
<text x="155.3" y="70.5">_T4A</text>
<text x="193.6" y="71.8">SN7438</text>
<text x="207.4" y="70.5">_T4B</text>
<text x="244.4" y="71.8">SN7408</text>
<text x="55.9" y="73.1">_R2A</text>
<text x="82.3" y="76.8">A</text>
<text x="82.8" y="74.3">_N2A</text>
<text x="143.8" y="76.9">_R4C</text>
<text x="167.6" y="75.6">GNDD</text>
<text x="194.7" y="76.9">_T3C</text>
<text x="219.7" y="75.6">GNDD</text>
<text x="245.4" y="76.9">_R3C</text>
<text x="36.8" y="78.2">GNDD</text>
<text x="48.4" y="78.2">899-5_R220_R330</text>
<text x="55.9" y="83.1">_R2B</text>
<text x="70.8" y="78">+5V</text>
<text x="82.3" y="79.4">B</text>
<text x="86.5" y="83.2">G</text>
<text x="86.7" y="78.1">Y</text>
<text x="153.2" y="78.2">899-1_330</text>
<text x="205.3" y="78.2">899-1_330</text>
<text x="69.5" y="84.4">+5V</text>
<text x="81.4" y="87">SN75108</text>
<text x="82.3" y="84.5">S</text>
<text x="142.8" y="87">SN7438</text>
<text x="193.6" y="87">SN7438</text>
<text x="244.4" y="87">SN7408</text>
<text x="82.8" y="93.4">_N2C</text>
<text x="85.6" y="95.9">VCC+</text>
<text x="102.5" y="95.9">+5V</text>
<text x="63.4" y="97.2">GNDD</text>
<text x="79.8" y="97.2">GND</text>
<text x="81.4" y="101">SN75108</text>
<text x="86.1" y="98.4">VCC-</text>
<text x="102.8" y="98.5">-5V</text>
<text x="55.9" y="104.8">_R2G</text>
<text x="82.9" y="106.1">_T2B</text>
<text x="36.8" y="109.9">GNDD</text>
<text x="48.4" y="109.9">899-5_R220_R330</text>
<text x="70.8" y="109.8">+5V</text>
<text x="82.3" y="111.1">B</text>
<text x="82.3" y="108.6">A</text>
<text x="86.7" y="109.9">Y</text>
<text x="143.8" y="111.2">_R4A</text>
<text x="194.7" y="111.2">_T3A</text>
<text x="245.4" y="111.2">_R3A</text>
<text x="55.9" y="114.9">_R2H</text>
<text x="69.5" y="116.1">+5V</text>
<text x="81.4" y="118.8">SN75108</text>
<text x="82.3" y="116.2">S</text>
<text x="86.5" y="114.9">G</text>
<text x="142.8" y="121.3">SN7438</text>
<text x="155.3" y="120.1">_T4C</text>
<text x="167.6" y="125.1">GNDD</text>
<text x="193.6" y="121.3">SN7438</text>
<text x="207.4" y="120.1">_T4D</text>
<text x="219.7" y="125.1">GNDD</text>
<text x="244.4" y="121.3">SN7408</text>
<text x="36.8" y="131.5">GNDD</text>
<text x="48.4" y="131.5">899-5_R220_R330</text>
<text x="55.9" y="126.4">_R2K</text>
<text x="70.8" y="131.4">+5V</text>
<text x="82.3" y="130.2">A</text>
<text x="82.9" y="127.7">_T2A</text>
<text x="86.7" y="131.4">Y</text>
<text x="143.8" y="126.4">_R4B</text>
<text x="153.2" y="127.7">899-1_330</text>
<text x="194.7" y="126.4">_T3B</text>
<text x="205.3" y="127.7">899-1_330</text>
<text x="245.4" y="126.4">_R3B</text>
<text x="56" y="136.4">_R2L</text>
<text x="69.5" y="137.7">+5V</text>
<text x="82.3" y="132.7">B</text>
<text x="82.3" y="137.8">S</text>
<text x="86.5" y="136.5">G</text>
<text x="142.8" y="136.6">SN7438</text>
<text x="193.6" y="136.6">SN7438</text>
<text x="244.4" y="136.6">SN7408</text>
<text x="81.4" y="140.4">SN75108</text>
<text x="82.9" y="148">_T2C</text>
<text x="143.8" y="148">_R4E</text>
<text x="194.7" y="148">_T3E</text>
<text x="246.7" y="148">_R3E</text>
<text x="63.4" y="151.8">GNDD</text>
<text x="79.8" y="151.8">GND</text>
<text x="81.4" y="155.6">SN75108</text>
<text x="85.6" y="150.5">VCC+</text>
<text x="86.1" y="153">VCC-</text>
<text x="102.5" y="150.5">+5V</text>
<text x="102.8" y="153.1">-5V</text>
<text x="124.4" y="151.8">GNDD</text>
<text x="140.7" y="151.8">GND</text>
<text x="142.8" y="155.6">SN7438</text>
<text x="147.7" y="151.8">VCC</text>
<text x="163.5" y="151.8">+5V</text>
<text x="175.2" y="151.8">GNDD</text>
<text x="191.5" y="151.8">GND</text>
<text x="193.6" y="155.6">SN7438</text>
<text x="198.5" y="151.8">VCC</text>
<text x="214.3" y="151.8">+5V</text>
<text x="227.3" y="151.8">GNDD</text>
<text x="243.6" y="151.8">VSS</text>
<text x="245.7" y="155.6">SN7408</text>
<text x="250.5" y="151.8">VDD</text>
<text x="266.4" y="151.8">+5V</text>
</g>
<g font-size="1.4" fill="#848400">
<text x="33.9" y="48.7">In1P</text>
<text x="96.5" y="56.4">OutDr</text>
<text x="126.2" y="57.6">TermSelX1</text>
<text x="33.7" y="64">In1M</text>
<text x="33.9" y="70.3">In2P</text>
<text x="127.6" y="69.1">MBZx1</text>
<text x="157.5" y="66.5">MBZbusOut</text>
<text x="178.1" y="69.1">TxREQx1</text>
<text x="208.3" y="66.5">EURbusOut</text>
<text x="261.6" y="66.5">OutCh1</text>
<text x="96.5" y="78">OutDr</text>
<text x="228.7" y="74.1">INP_MOD</text>
<text x="127.6" y="79.2">MBZx2</text>
<text x="157.5" y="81.8">MBZbusOut</text>
<text x="178.1" y="79.2">TxREQx2</text>
<text x="208.3" y="81.8">EURbusOut</text>
<text x="261.6" y="81.8">OutCh2</text>
<text x="33.7" y="85.6">In2M</text>
<text x="125" y="89.4">TermSelX2</text>
<text x="33.9" y="102.1">In3P</text>
<text x="126.2" y="107.2">TermSelX3</text>
<text x="96.5" y="109.7">OutDr</text>
<text x="33.7" y="117.3">In3M</text>
<text x="127.6" y="118.6">MBZx3</text>
<text x="157.5" y="116.1">MBZbusOut</text>
<text x="178.1" y="118.6">TxREQx3</text>
<text x="208.3" y="116.1">EURbusOut</text>
<text x="261.6" y="116.1">OutCh3</text>
<text x="33.9" y="123.7">In4P</text>
<text x="228.7" y="123.7">INP_MOD</text>
<text x="96.5" y="131.3">OutDr</text>
<text x="127.6" y="128.8">MBZx4</text>
<text x="157.5" y="131.3">MBZbusOut</text>
<text x="178.1" y="128.8">TxREQx4</text>
<text x="208.3" y="131.3">EURbusOut</text>
<text x="261.6" y="131.3">OutCh4</text>
<text x="33.7" y="138.9">In4M</text>
<text x="125" y="138.9">TermSelX4</text>
</g>
</svg>
